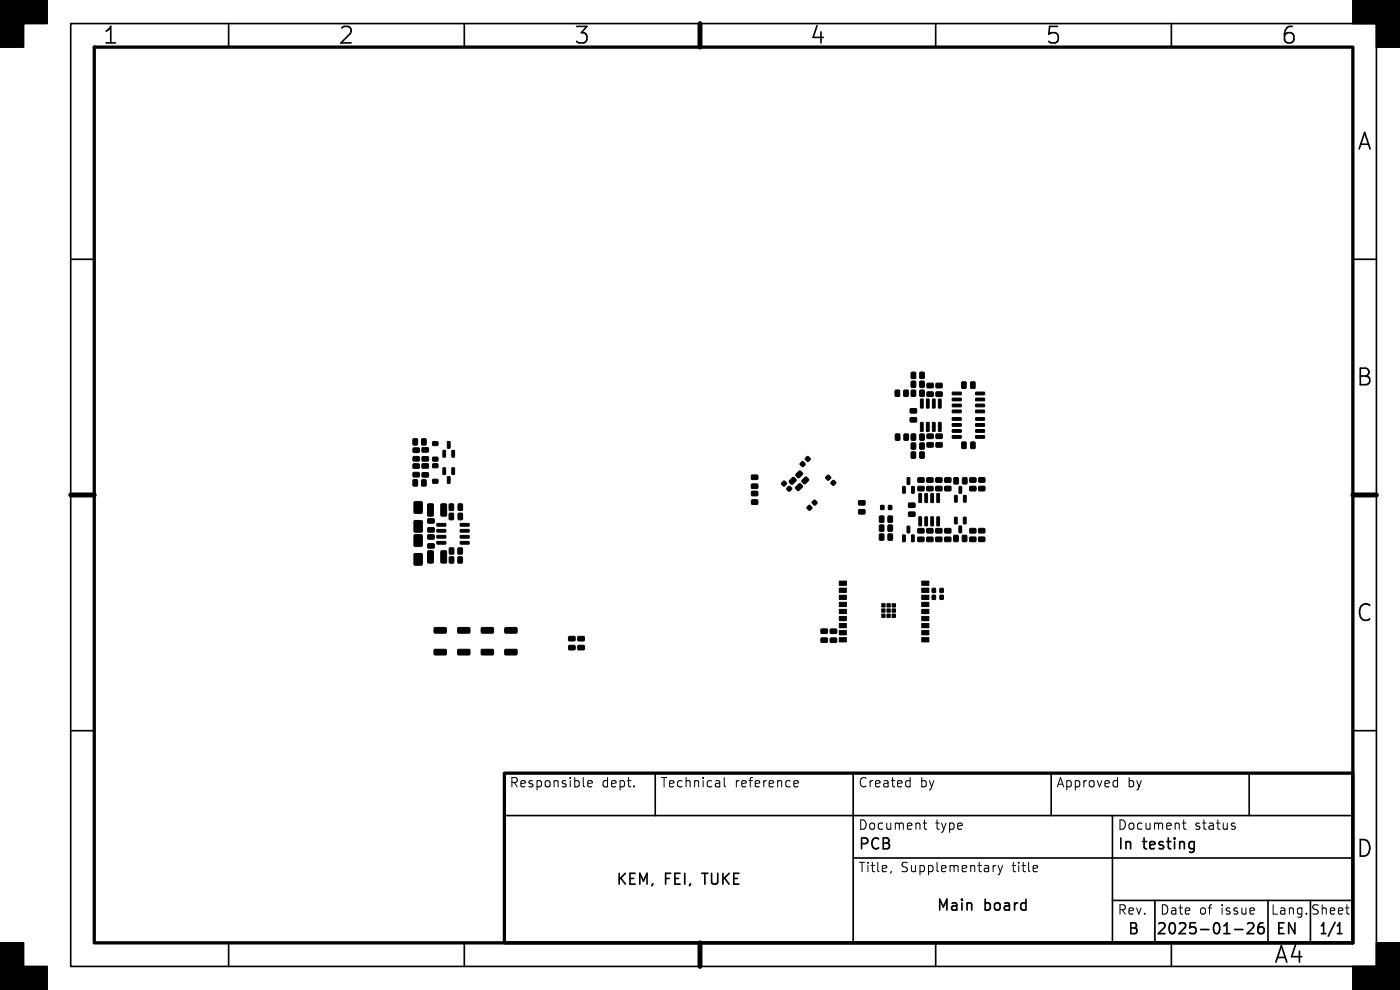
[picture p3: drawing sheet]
<svg xmlns="http://www.w3.org/2000/svg" width="297mm" height="210mm" viewBox="0 0 297 210" stroke-linecap="round" stroke-linejoin="round" font-family="sans-serif">
<g fill="none" stroke="#000" stroke-width=".35">
<path d="M15 5h277v200h-277zM48.5 5v5M98.5 5v5M148.5 5v5M198.5 5v5M248.5 5v5M15 55h5M287 55h5M15 105h5M287 105h5M15 155h5M287 155h5"/>
<path d="M107 173h180M139 164v9M181 164v36M223 164v9M236 173v27M252.7 178.5l.6 .1M253.3 178.5v1.9a.62 .62 0 0 1-.7 .4M253.3 179.9l-.6 .2M265 164v9M181 182h106M236 191h51M245 191v9"/>
<path d="M261.9 197.2h1.8M264.7 196l.3-.2 .8 .1a.62 .62 0 0 1 .1 .8l-1.3 1.4h1.4M268 195.8a.91 .91 0 0 0-1.1 .9v.9l.2 .3 .6 .2 .4-.3 .1-.7-.2-.4-.7-.1-.4 .5M269 191v9M278 191v9M283.7 198.1h1M283.7 196.4l.5-.6v2.3M48.5 200v5M98.5 200v5M148.5 200v5M198.5 200v5M248.5 200v5"/>
</g>
<path d="M20 10h267v190h-267zM107 164h180v36h-180z" fill="none" stroke="#000" stroke-width=".7"/>
<path d="M148.5 5v5M15 105h5M287 105h5M148.5 200v5" fill="none" stroke="#000" stroke-width="1.1"/>
<path d="M0 0h10v5h-5v5h-5zM287 0h10v10h-5v-5h-5zM0 200h5v5h5v5h-10zM292 200h5v10h-10v-5h5z" fill="#000" stroke="#000" stroke-width=".35"/>
<g fill="none" stroke="#000" stroke-width=".21">
<path d="M124.7 166.3l.9-.2-.1-.4-.5-.1-.3 .3 .1 .9h.7M134.5 166.7v.2M153.6 164.9v1.7l.3 .3M168.4 166.3l1-.2-.1-.4-.6-.1-.3 .3 .1 .9h.8M192.5 165.6l.6 .1M193.1 166.8l-.6 .1M193.1 164.9v2M195.8 174.6h.8M196.1 173.9v1.7l.1 .2 .4 .1M236.5 165.6l.6 .1M237.1 166.8l-.6 .1M237.1 164.9v2"/>
<path d="M250.8 174.6h.8M251.1 173.9v1.7l.1 .2 .4 .1M261.5 174.6l.5 .1M261.5 175.3l.5 .1 .1 .2-.3 .3h-.4M189.1 184.8l-.2 .4M210.7 183.6v1.3M211.3 183.6l-.4 .1-.2 .3M211.7 183.6l.5 1.3M212.2 184.9l-.2 .5-.3 .2M212.7 183.6l-.5 1.3M219.8 183.6l.2 .1 .1 .4-.9 .2M220 184.8l-.2 .1"/>
<path d="M285.5 192.6h.7M286 193.9h.2"/>
</g>
<g fill="#000" stroke="#000" stroke-width=".21">
<path d="M87.7 93.1l.7-.1 .2 .2v1l-.2 .2h-.6l-.2-.1zM87.7 98.4h1.1l.2 .2v.6l-.3 .2h-1l-.1-.3zM87.7 95.1l1.1-.1 .2 .2v.7l-.3 .1h-1l-.1-.2zM87.7 96.9l1.1-.1 .2 .3v.6l-.3 .1h-1l-.1-.2zM89.5 93.1l.7-.1 .2 .2v1l-.1 .2h-.6l-.3-.1zM89.6 98.4h1.2l.1 .2v.6l-.2 .1h-1.1l-.1-.2zM89.6 95h1.2l.1 .2v.6l-.2 .1h-1.1l-.1-.2zM89.6 96.9h1.2l.1 .2v.6l-.2 .1h-1.1l-.1-.2zM91.8 98.4h1.1v.8h-1.1zM91.8 93.7h1.1v.8h-1.1zM91.8 97h1.1v.8h-1.1zM94 95.6h.5l-.1 1.4-.4-.1z"/>
<path d="M94 99.2l.5 .1-.1 1.4-.4-.1zM94.9 93.7h.6l-.1 1.4-.5-.1zM95.9 95.6h.5l-.1 1.4-.4-.1zM95.9 99.2l.5 .1-.1 1.4-.4-.1zM169.5 99.9h.4l.4 .6-.9 .9-.6-.6zM170.1 98l.2-.1 .5 .5-.4 .6-.7-.5zM170.9 97.2l.5-.4 .5 .7-.6 .4-.5-.5zM189.9 82.8l.7-.1 .3 .2v1l-.2 .2h-.6l-.2-.1zM190 92.1l.7-.1 .2 .2v1l-.1 .2h-.6l-.3-.1zM191.8 82.8l.7-.1 .2 .2v1l-.1 .2h-.7l-.2-.1zM191.8 92.1l.7-.1 .2 .2 .1 1-.2 .2h-.6l-.2-.1zM193.1 86.7h1.2l.2 .2v.6l-.3 .1h-1l-.2-.2z"/>
<path d="M193.1 88.6h1.2l.2 .2v.6l-.3 .1h-1l-.2-.2zM193.3 95.9l.7-.1 .3 .2v1l-.2 .2h-.6l-.2-.1zM193.3 92.1l.7-.1 .3 .2v1l-.2 .2h-.6l-.2-.1zM193.3 94l.7-.1 .3 .2v1l-.2 .2h-.6l-.2-.1zM193.3 80.9l.7-.1 .3 .2v1l-.2 .2h-.6l-.2-.1zM193.3 82.8l.7-.1 .3 .2v1l-.2 .2h-.6l-.2-.1zM193.3 79l.7-.1 .3 .2v1l-.2 .2h-.6l-.2-.1zM195.3 89.6l.5 .1v1.8l-.5-.1zM195.3 84.7h.5v1.9l-.5-.1zM195.2 95.9l.7-.1 .2 .2v1l-.1 .2h-.7l-.2-.1zM195.2 92.1l.7-.1 .2 .2v1l-.1 .2h-.7l-.2-.1zM195.2 94l.7-.1 .2 .2v1l-.1 .2h-.7l-.2-.1z"/>
<path d="M195.2 80.9l.7-.1 .2 .2v1l-.1 .2h-.7l-.2-.1zM195.2 82.8l.7-.1 .2 .2v1l-.1 .2h-.7l-.2-.1zM195.2 79l.7-.1 .2 .2v1l-.1 .2h-.7l-.2-.1zM196.6 89.6l.5 .1-.1 1.8-.5-.1zM196.6 84.7h.5l-.1 1.9-.5-.1zM196.7 83.2l1.2-.1 .1 .2v.7l-.2 .1h-1l-.2-.2zM196.7 81.3h1.2l.1 .2v.6l-.2 .2h-1l-.2-.3zM196.7 92.1l1.2-.1 .1 .3v.6l-.2 .2-1-.1-.2-.2zM196.7 93.9h1.2l.1 .2v.6l-.2 .2h-1l-.2-.3zM197.8 89.6l.6 .1-.1 1.8-.5-.1zM197.8 84.7h.6l-.1 1.9-.5-.1zM198.6 93.9h1.2l.1 .2v.6l-.2 .2h-1l-.2-.3z"/>
<path d="M198.6 92.1l1.2-.1 .1 .3v.6l-.2 .2-1-.1-.2-.2zM199.1 89.6l.6 .1-.1 1.8-.5-.1zM199.1 84.7h.6l-.1 1.9-.5-.1zM198.6 81.3h1.2l.1 .2v.6l-.2 .2h-1l-.2-.3zM198.6 83.2l1.2-.1 .1 .2v.7l-.2 .1h-1l-.2-.2zM202 87h1.8l.1 .5-1.8 .1zM202 85.8l1.8-.1 .1 .5-1.8 .1zM202 84.5l1.8-.1 .1 .5-1.8 .1zM202 83.2h1.8l.1 .5-1.8 .1zM202 92.4h1.8l.1 .5-1.8 .1zM202 91.2l1.8-.1 .1 .5-1.8 .1zM202 89.9h1.8l.1 .4-1.8 .1z"/>
<path d="M202 88.6h1.8l.1 .5-1.8 .1zM204.1 81h.6l.3 .1v1.1l-.2 .2h-.6l-.2-.1zM204.1 93.8l.6-.1 .3 .2v1l-.2 .3h-.6l-.2-.2zM206 81h.6l.3 .1v1.1l-.2 .2h-.6l-.2-.1zM206 93.8l.6-.1 .3 .2v1l-.2 .3h-.6l-.2-.2zM207 83.2h1.8l.1 .5-1.9 .1zM207 84.5l1.8-.1 .1 .5-1.9 .1zM207 85.8l1.8-.1 .1 .5-1.9 .1zM207 87h1.8l.1 .5-1.9 .1zM207 88.6h1.8l.1 .5-1.9 .1zM207 89.9h1.8l.1 .4-1.9 .1zM207 91.2l1.8-.1 .1 .5-1.9 .1z"/>
<path d="M207 92.4h1.8l.1 .5-1.9 .1zM87.7 101.8l.7-.1 .2 .2v1l-.1 .2h-.7l-.2-.1zM87.7 100.3l1.1-.1 .2 .2v.6l-.3 .2h-1l-.1-.2zM87.9 117.5h1.6v2.3h-1.6zM87.9 113.5h1.6v2.3h-1.6zM87.9 106.5h1.6v2.3h-1.6zM87.9 110.5h1.6v2.3h-1.6zM89.5 101.8l.7-.1 .2 .2v1l-.1 .2h-.6l-.3-.1zM89.6 100.3h1.2l.1 .2v.6l-.2 .1h-1.1l-.1-.2zM90.8 116.9l.9-.1 .2 .2 .1 2.2-.2 .2-.8 .1-.3-.2zM90.8 115.4l1.2-.1 .2 .3-.1 .6-.2 .1h-1l-.2-.2zM90.8 113.5l1.2-.1 .2 .3-.1 .6-.2 .1h-1l-.2-.2z"/>
<path d="M90.8 110.1l1.2-.1 .2 .3-.1 .6-.2 .1h-1l-.2-.2zM90.8 112l1.2-.1 .2 .3-.1 .6-.2 .1h-1l-.2-.2zM90.8 106.9h.9l.2 .1 .1 2.3-.2 .2h-.8l-.3-.1zM91.8 101.7h1.1v.8h-1.1zM93.6 116.9l.9-.1 .2 .2 .1 2.2-.2 .2-.8 .1-.3-.2zM92.7 114.9l1.8-.1 .1 .5-1.9 .1zM92.7 113.6h1.8l.1 .5-1.9 .1zM92.7 112.3h1.8l.1 .5-1.9 .1zM92.7 111.1l1.8-.1 .1 .5-1.9 .1zM93.6 106.9h.9l.2 .1 .1 2.3-.2 .2h-.8l-.3-.1zM95.3 108.9l.7-.1 .2 .2 .1 1-.2 .3h-.6l-.2-.2zM95.3 106.9h.7l.2 .1 .1 1.1-.2 .2h-.6l-.2-.1z"/>
<path d="M94.9 101.1l.6 .1-.1 1.3h-.5zM95.4 118.2l.7-.1 .2 .1v1l-.2 .3h-.6l-.2-.2zM95.4 116.3l.7-.1 .2 .1v1l-.2 .3h-.6l-.2-.2zM97.2 108.9l.7-.1 .2 .2 .1 1-.2 .3h-.6l-.2-.2zM97.2 106.9h.7l.2 .1 .1 1.1-.2 .2h-.6l-.2-.1zM97.2 118.2l.7-.1 .2 .1v1l-.1 .3h-.6l-.3-.2zM97.2 116.3l.7-.1 .2 .1v1l-.1 .3h-.6l-.3-.2zM97.6 111.1l1.9-.1v.5l-1.8 .1zM97.6 112.3h1.9v.5l-1.8 .1zM97.6 113.6h1.9v.5l-1.8 .1zM97.6 114.9l1.9-.1v.5l-1.8 .1zM159.4 102.7h1.3l.1 .2v.6l-.2 .1h-1.1l-.1-.2z"/>
<path d="M159.4 100.8h1.3l.1 .2v.6l-.2 .1h-1.1l-.1-.2zM159.5 106.1l1.1-.1 .2 .2v.7l-.3 .1h-.9l-.2-.2zM159.5 104.2h1.1l.2 .2v.6l-.3 .2h-.9l-.2-.3zM165.8 102.4l.5-.4 .6 .6-.6 .5-.5-.3zM166.9 103.5l.5-.4 .6 .6-.6 .5-.5-.4zM167.5 102l.8-.8 .6 .6-.9 1-.5-.5zM169.5 102.6h.3l.5 .6-1 .9-.6-.6zM170.8 101.2h.3l.5 .6-.9 .9-.6-.6zM171.2 107.5l.6-.3 .5 .6-.7 .5-.4-.5zM172.3 106.4l.6-.3 .5 .6-.7 .5-.4-.5zM175.2 101.2l.5-.4 .6 .5-.6 .6-.5-.4zM176.3 102.3l.5-.4 .6 .5-.6 .6-.5-.4z"/>
<path d="M182.2 108.1h1.2l.1 .2v.6l-.2 .2-1-.1-.2-.2zM182.2 106.2h1.2l.1 .2v.6l-.2 .2-1-.1-.2-.2zM186.8 107.2h.7v.9h-.7zM186.6 113.3l.7-.1 .2 .2v1l-.1 .2h-.6l-.3-.1zM186.6 109.5l.7-.1 .2 .2v1l-.1 .2h-.6l-.3-.1zM186.6 111.4l.7-.1 .2 .2v1l-.1 .2h-.6l-.3-.1zM188.5 107.2h.7v.9h-.7zM188.4 113.3l.7-.1 .2 .2 .1 1-.2 .2h-.6l-.2-.1zM188.4 109.5l.7-.1 .2 .2 .1 1-.2 .2h-.6l-.2-.1zM188.4 111.4l.7-.1 .2 .2 .1 1-.2 .2h-.6l-.2-.1zM191.5 113.5l.6 .1-.1 1.3-.5-.1zM191.5 103.2l.6 .1-.1 1.3h-.5z"/>
<path d="M192.5 111.6l.5 .1-.1 1.3h-.5zM192.5 101.3l.5 .1-.1 1.4-.5-.1zM193.4 113.5l.6 .1-.1 1.3-.5-.1zM193.4 103.2l.6 .1-.1 1.3h-.5zM192.8 106.8l1.2-.1 .2 .2-.1 .6-.2 .2h-1l-.2-.3zM192.8 108.7l1.2-.1 .2 .2-.1 .6-.2 .2h-1l-.2-.3zM194.7 114l1.2-.1 .2 .3-.1 .6-.2 .1h-1l-.1-.2zM194.7 112.1h1.2l.2 .2-.1 .6-.2 .2h-1l-.1-.3zM195 109.7h.5l-.1 1.9-.5-.1zM195 104.7l.5 .1-.1 1.8-.5-.1zM194.7 101.4l1.2-.1 .2 .3v.6l-.3 .1h-1l-.1-.2zM194.7 103.2h1.2l.2 .2v.6l-.3 .2-1-.1-.1-.2z"/>
<path d="M196.2 109.7h.6l-.1 1.9-.5-.1zM196.2 104.7l.6 .1-.1 1.8-.5-.1zM197.5 109.7h.5v1.9l-.5-.1zM197.5 104.7l.5 .1v1.8l-.5-.1zM196.6 112.1h1.2l.2 .2-.1 .6-.2 .2h-1l-.1-.3zM196.6 114l1.2-.1 .2 .3-.1 .6-.2 .1h-1l-.1-.2zM196.6 101.4l1.2-.1 .2 .3v.6l-.3 .1h-1l-.1-.2zM196.6 103.2h1.2l.2 .2v.6l-.3 .2-1-.1-.1-.2zM198.5 114l1.2-.1 .2 .3-.1 .6-.2 .1h-1l-.1-.2zM198.5 112.1h1.2l.2 .2-.1 .6-.2 .2h-1l-.1-.3zM198.8 109.7h.5l-.1 1.9-.5-.1zM198.8 104.7l.5 .1-.1 1.8-.5-.1z"/>
<path d="M198.5 101.4l1.2-.1 .2 .3v.6l-.3 .1h-1l-.1-.2zM198.5 103.2h1.2l.2 .2v.6l-.3 .2-1-.1-.1-.2zM200.4 103.2h1.2l.2 .2v.6l-.3 .2-1-.1-.1-.2zM200.4 101.4l1.2-.1 .2 .3v.6l-.3 .1h-1l-.1-.2zM200.4 112.1h1.2l.2 .2-.1 .6-.2 .2h-1l-.1-.3zM200.4 114l1.2-.1 .2 .3-.1 .6-.2 .1h-1l-.1-.2zM202.4 113.6l.7-.1 .2 .2v1l-.1 .2h-.7l-.2-.1zM202.4 101.4l.7-.1 .2 .2 .1 .9-.2 .3h-.6l-.3-.2zM202.5 105.1l.6 .1-.1 1.3-.5-.1zM202.5 109.7l.6 .1-.1 1.3h-.5zM203.5 103.2l.5 .1-.1 1.4-.5-.1zM203.5 111.6l.5 .1-.1 1.3-.5-.1z"/>
<path d="M204.2 113.6l.7-.1 .2 .2v1l-.1 .2h-.6l-.3-.1zM204.2 101.4l.7-.1 .3 .2v.9l-.2 .3h-.6l-.2-.2zM204.4 105.1l.6 .1-.1 1.3-.5-.1zM204.4 109.7l.6 .1-.1 1.3h-.5zM205.7 114l1.2-.1 .2 .2v.7l-.3 .1h-1l-.1-.2zM205.7 112.1h1.2l.2 .2v.6l-.3 .2h-1l-.1-.3zM205.8 101.4l1.1-.1 .2 .3v.6l-.3 .1h-1l-.1-.2zM205.8 103.2l1.1-.1 .2 .3v.6l-.3 .2-1-.1-.1-.2zM207.6 114l1.2-.1 .2 .2v.7l-.3 .1h-1l-.1-.2zM207.6 112.1h1.2l.2 .2v.6l-.3 .2h-1l-.1-.3zM207.7 101.4l1.1-.1 .2 .3v.6l-.3 .1h-1l-.1-.2zM207.7 103.2l1.1-.1 .2 .3v.6l-.3 .2-1-.1-.1-.2z"/>
<path d="M92.1 137.8l2.5-.1 .1 .3v.8l-.2 .1h-2.3l-.1-.2zM92.1 133.2l2.5-.1 .1 .3v.8l-.2 .1h-2.3l-.1-.2zM97.1 137.8l2.5-.1 .1 .3v.8l-.2 .1h-2.3l-.1-.2zM97.1 133.2l2.5-.1 .1 .3v.8l-.2 .1h-2.3l-.1-.2zM102.1 137.8l2.5-.1 .1 .3v.8l-.2 .1h-2.3l-.1-.2zM102.1 133.2l2.5-.1 .1 .3v.8l-.2 .1h-2.3l-.1-.2zM107.1 137.8l2.5-.1 .1 .3v.8l-.2 .1h-2.3l-.1-.2zM107.1 133.2l2.5-.1 .1 .3v.8l-.2 .1h-2.3l-.1-.2zM120.7 135.1l1.2-.1 .1 .2v.6l-.2 .2h-1.1l-.1-.3zM120.7 137l1.2-.1 .1 .2v.6l-.2 .2h-1.1l-.1-.3zM122.6 135.1l1.2-.1 .2 .2v.6l-.3 .2h-1l-.2-.3zM122.6 137l1.2-.1 .2 .2v.6l-.3 .2h-1l-.2-.3z"/>
<path d="M174.2 135.4l1.2-.1 .2 .2v.6l-.3 .2h-1l-.2-.3zM174.2 133.5l1.2-.1 .2 .2v.6l-.3 .2h-1l-.2-.3zM176.2 135.4l1.2-.1 .1 .3v.6l-.2 .1h-1.1l-.1-.2zM176.2 133.5l1.2-.1 .1 .3v.6l-.2 .1h-1.1l-.1-.2zM178.1 135.3h1.5v.9h-1.5zM178.1 133.8h1.5v.9h-1.5zM178.1 132.3h1.5v.9h-1.5zM178.1 130.8h1.5v.9h-1.5zM178.1 129.3h1.5v.9h-1.5zM178.1 127.8h1.5v.9h-1.5zM178.1 126.3h1.5v.9h-1.5zM178.1 124.8h1.5v.9h-1.5z"/>
<path d="M178.1 123.3h1.5v.9h-1.5zM187.1 128.1h.7v.7h-.7zM187.1 129.2h.7v.7h-.7zM187.1 130.3h.7v.7h-.7zM188.2 128.1h.7v.7h-.7zM188.2 129.2h.7v.7h-.7zM188.2 130.3h.7v.7h-.7zM189.3 128.1h.7v.7h-.7zM189.3 129.2h.7v.7h-.7zM189.3 130.3h.7v.7h-.7zM195.5 123.3h1.6v.9h-1.6zM195.5 124.8h1.6v.9h-1.6z"/>
<path d="M195.5 126.3h1.6v.9h-1.6zM195.5 127.8h1.6v.9h-1.6zM195.5 129.3h1.6v.9h-1.6zM195.5 130.8h1.6v.9h-1.6zM195.5 132.3h1.6v.9h-1.6zM195.5 133.8h1.6v.9h-1.6zM195.5 135.3h1.6v.9h-1.6zM197.8 124.8h.7v.9h-.7zM197.8 126.3h.7v.8h-.7zM199.4 124.8h.7v.9h-.7zM199.4 126.3h.7v.8h-.7z"/>
</g>
<g font-size="4.9">
<text x="21.7" y="9.8">1</text>
<text x="71.7" y="9.8">2</text>
<text x="121.7" y="9.8">3</text>
<text x="171.7" y="9.8">4</text>
<text x="221.7" y="9.8">5</text>
<text x="271.7" y="9.8">6</text>
<text x="287.8" y="32.3">A</text>
<text x="287.6" y="82.3">B</text>
<text x="287.6" y="132.3">C</text>
<text x="287.6" y="182.3">D</text>
<text x="270.2" y="204.8">A4</text>
</g>
<g font-size="3.2">
<text x="182" y="180.7">PCB</text>
<text x="237" y="180.7">In</text>
<text x="242.5" y="180.7">testing</text>
<text x="130.5" y="188.2">KEM,</text>
<text x="141" y="188.2">FEI,</text>
<text x="149.5" y="188.2">TUKE</text>
<text x="198.5" y="193.7">Main</text>
<text x="208.7" y="193.7">board</text>
<text x="239.1" y="198.7">B</text>
<text x="245.1" y="198.7">2025-01-26</text>
<text x="270.5" y="198.7">EN</text>
<text x="279.6" y="198.7">1/1</text>
</g>
<g font-size="2.8">
<text x="108" y="167.3">Responsible</text>
<text x="127.6" y="167.3">dept.</text>
<text x="140" y="167.3">Technical</text>
<text x="155.8" y="167.3">reference</text>
<text x="182" y="167.3">Created</text>
<text x="195.1" y="167.3">by</text>
<text x="224" y="167.3">Approved</text>
<text x="239.1" y="167.3">by</text>
<text x="182" y="176.3">Document</text>
<text x="198.3" y="176.3">type</text>
<text x="237" y="176.3">Document</text>
<text x="253.3" y="176.3">status</text>
<text x="182" y="185.3">Title,</text>
<text x="191" y="185.3">Supplementary</text>
<text x="214.7" y="185.3">title</text>
<text x="237" y="194.3">Rev.</text>
<text x="246" y="194.3">Date</text>
<text x="254.3" y="194.3">of</text>
<text x="258.9" y="194.3">issue</text>
<text x="269.5" y="194.3">Lang. Sheet</text>
</g>
</svg>
